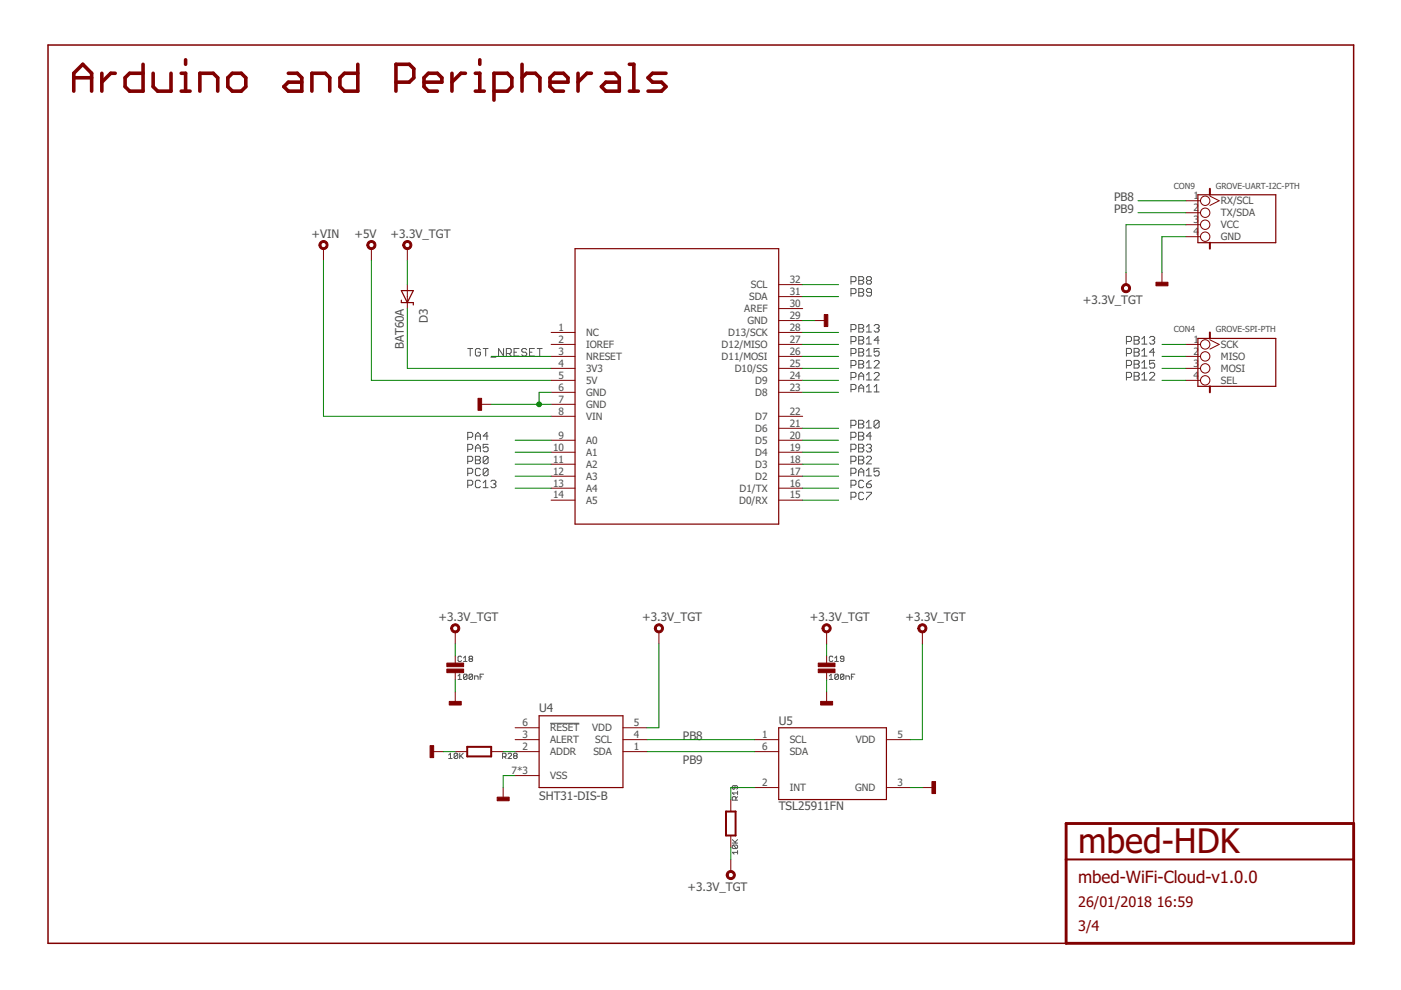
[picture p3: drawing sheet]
<svg xmlns="http://www.w3.org/2000/svg" width="297mm" height="210mm" viewBox="0 0 297 210" stroke-linecap="round" stroke-linejoin="round" font-family="sans-serif">
<g fill="none" stroke="#505050" stroke-width=".21">
<path d="M180.4 59.7h.8l.3-.2v-.6l-.3-.2h-.8v1.5M182.1 58.7h.8l.2 .2v.3l-.2 .3 .2 .2v.3l-.2 .2h-.8zM182.1 59.5h.8M184 59.5l-.3-.3v-.3l.3-.2h.5l.3 .2v.3l-.3 .3M184 59.5l-.3 .2v.3l.3 .2h.5l.3-.2v-.3l-.3-.2M184 59.5h.5M99.2 73.9h1M99.7 73.9v1.6M101.9 74.2l-.3-.3h-.5l-.3 .3v1l.3 .3h.5l.3-.3v-.5h-.6M102.4 73.9h1.1M103 73.9v1.6M104.1 75.7h1"/>
<path d="M106.8 73.9v1.6l-1.1-1.6v1.6M107.4 75h.7l.3-.3v-.5l-.3-.3h-.7v1.6M107.9 75l.5 .5M109 74.7h.5M110 73.9h-1v1.6h1M111.7 74.2l-.3-.3h-.5l-.3 .3v.2l.3 .3h.5l.3 .3v.2l-.3 .3h-.5l-.3-.3M112.3 74.7h.5M113.3 73.9h-1v1.6h1M113.9 73.9h1.1M114.4 73.9v1.6M180.4 75h.8l.3-.3v-.5l-.3-.3h-.8v1.6M180.4 62.3h.8l.3-.3v-.5l-.3-.3h-.8v1.6"/>
<path d="M180.4 69.9h.8l.3-.3v-.5l-.3-.3h-.8v1.6M180.4 72.4h.8l.3-.3v-.5l-.3-.2h-.8v1.5M180.4 77.5h.8l.3-.3v-.5l-.3-.3h-.8v1.6M182.1 73.9h.8l.2 .3v.2l-.2 .3 .2 .3v.2l-.2 .3h-.8zM182.1 74.7h.8M182.1 61.2h.8l.2 .3v.2l-.2 .3 .2 .3v.2l-.2 .3h-.8zM182.1 68.8h.8l.2 .3v.2l-.2 .3 .2 .3v.2l-.2 .3h-.8zM182.1 71.4h.8l.2 .2v.3l-.2 .2 .2 .3v.3l-.2 .2h-.8zM182.1 76.4h.8l.2 .3v.3l-.2 .2 .2 .3v.2l-.2 .3h-.8zM182.1 62h.8M182.1 69.6h.8M182.1 72.1h.8"/>
<path d="M182.1 77.2h.8M182.1 79.8h1M183.7 75.5h1.1M183.7 70.4h1.1M183.7 69.3l.5-.5v1.6M183.7 71.9l.5-.5v1.5M183.7 74.4l.5-.5v1.6M183.7 77l.5-.6v1.6M183.7 79.5l.5-.5v1.6M183.7 72.9h1.1M183.7 78h1.1M184.8 62h-.8l-.3-.3v-.2l.3-.3h.5l.3 .3v1l-.3 .3h-.5l-.3-.3"/>
<path d="M185.3 69.1l.3-.3h.5l.3 .3v.2l-.3 .3M185.3 76.7l.3-.3h.5l.3 .3v.3l-1.1 1h1.1M185.3 79.2l.3-.2h.5l.3 .2v.3l-1.1 1.1h1.1M185.9 69.6h.2M186.1 69.6l.3 .3v.2l-.3 .3h-.5l-.3-.3M186.4 73.9h-1.1v.8l.6-.3h.2l.3 .3v.5l-.3 .3h-.5l-.3-.3M186.4 72.1h-1.1l.8-.7v1.5M238.8 75h.8l.3-.3v-.6l-.3-.2h-.8v1.6M238.8 72.4h.8l.3-.3v-.5l-.3-.3h-.8v1.7M238.8 77.5h.8l.3-.3v-.5l-.3-.3h-.8v1.6M240.5 73.9h.8l.2 .2v.3l-.2 .3 .2 .3v.2l-.2 .3h-.8zM240.5 74.7h.8"/>
<path d="M240.5 71.3h.8l.2 .3v.3l-.2 .2 .2 .3v.3l-.2 .3h-.8zM240.5 76.4h.8l.2 .3v.3l-.2 .2 .2 .3v.3l-.2 .2h-.8zM240.5 79h.8l.2 .2v.3l-.2 .3 .2 .2v.3l-.2 .3h-.8zM240.5 72.1h.8M240.5 77.2h.8M240.5 79.8h.8M242.1 79.5l.5-.5v1.6M242.1 75.5h1.1M242.1 73h1.1M242.1 71.9l.5-.6v1.7M242.1 74.4l.5-.5v1.6M242.1 77l.5-.6v1.6"/>
<path d="M242.1 78h1.1M243.7 79.2l.3-.2h.5l.3 .2v.3l-1.1 1.1h1.1M243.7 71.6l.3-.3h.5l.3 .3v.3l-.3 .2M244.3 72.1h.2M244.5 72.1l.3 .3v.3l-.3 .3h-.5l-.3-.3M244.8 74.7h-1.1l.8-.8v1.6M244.8 76.4h-1.1v.8l.6-.2h.2l.3 .2v.6l-.3 .2h-.5l-.3-.2M99.2 92.7h.7l.3-.2v-.6l-.3-.2h-.7v1.5M99.2 95.3h.7l.3-.3v-.5l-.3-.3h-.7v1.6M99.2 97.8h.7l.3-.3v-.5l-.3-.2h-.7v1.5M100.8 93.2v-1l.5-.5 .6 .5v1M100.8 95.8v-1.1l.5-.5 .6 .5v1.1"/>
<path d="M100.8 96.8h.8l.3 .2v.3l-.3 .2 .3 .3v.3l-.3 .2h-.8zM100.8 92.5h1.1M100.8 95h1.1M100.8 97.5h.8M101.9 99.5l-.3-.2h-.5l-.3 .2v1.1l.3 .3h.5l.3-.3M103.5 92.5h-1.1l.8-.8v1.5M103.5 94.2h-1.1v.8l.8-.3 .3 .3v.5l-.3 .3h-.5l-.3-.3M103.5 97l-.3-.2h-.5l-.3 .2v1.1M103.5 99.5l-.3-.2h-.5l-.3 .2v1.1M103.5 97v1.1l-.3 .2h-.5l-.3-.2M103.5 99.5v1.1l-.3 .3h-.5l-.3-.3M103.5 97l-1.1 1.1"/>
<path d="M103.5 99.5l-1.1 1.1M180.4 90.2h.8l.3-.3v-.5l-.3-.3h-.8v1.6M180.4 92.7h.8l.3-.2v-.6l-.3-.2h-.8v1.6M180.4 95.3h.8l.3-.3v-.5l-.3-.3h-.8v1.6M180.4 97.8h.8l.3-.3v-.5l-.3-.3h-.8v1.7M180.4 80h.8l.3-.2v-.6l-.3-.2h-.8v1.6M180.4 82.6h.8l.3-.3v-.5l-.3-.3h-.8v1.6M182 89.1h.9l.2 .3v.2l-.2 .3 .2 .3v.3l-.2 .2h-.9zM182 91.7h.9l.2 .2v.3l-.2 .3 .2 .2v.3l-.2 .3h-.9zM182 94.2h.9l.2 .3v.2l-.2 .3 .2 .3v.2l-.2 .3h-.9zM182 96.7h.9l.2 .3v.3l-.2 .2 .2 .3v.3l-.2 .3h-.9zM182 89.9h.9"/>
<path d="M182 92.5h.9M182 95h.9M182 97.5h.9M182.1 80.6v-1.1l.5-.5 .5 .5v1.1M182.1 83.1v-1.1l.5-.5 .5 .5v1.1M182.1 82.3h1M183.7 94.5l.3-.3h.5l.3 .3v.2l-.3 .3M183.7 97l.3-.3h.5l.3 .3v.3l-1.1 1.1h1.1M183.7 90.7h1.1M183.7 89.6l.5-.5v1.6M183.7 99.8l.5-.5v1.6M183.7 82l.5-.5v1.6"/>
<path d="M183.7 80.6h1.1M183.7 83.1h1.1M184.2 95h.3M184.5 95l.3 .3v.2l-.3 .3h-.5l-.3-.3M184.8 92.5h-1.1l.8-.8v1.6M185.3 83.1h1.1M185.3 82l.6-.5v1.6M186.4 89.4v1.1l-.3 .2h-.5l-.3-.2M186.4 99.3h-1.1v.8l.6-.3h.2l.3 .3v.5l-.3 .3h-.5l-.3-.3M186.4 89.4l-.3-.3h-.5l-.3 .3v1.1M186.4 89.4l-1.1 1.1M238.8 80h.8l.3-.2v-.6l-.3-.2h-.8v1.6"/>
<path d="M242.1 80.6h1.1M99.2 100.4h.7l.3-.3v-.6l-.3-.2h-.7v1.6M99.2 102.9h.7l.3-.3v-.5l-.3-.3h-.7v1.6M101.9 102.1l-.3-.3h-.5l-.3 .3v1l.3 .3h.5l.3-.3M102.4 102.4l.6-.6v1.6M102.4 103.4h1.1M104.1 102.1l.2-.3h.6l.2 .3v.3l-.2 .2M104.6 102.6h.3M104.9 102.6l.2 .3v.2l-.2 .3h-.6l-.2-.3M180.4 100.4h.8l.3-.3v-.6l-.3-.2h-.8v1.6M180.4 102.9h.8l.3-.3v-.5l-.3-.3h-.8v1.6M180.4 105.4h.8l.3-.2v-.6l-.3-.2h-.8v1.5"/>
<path d="M182 100.9v-1.1l.6-.5 .5 .5v1.1M182 100.1h1.1M183.1 102.1l-.2-.3h-.6l-.2 .3v1l.2 .3h.6l.2-.3M183.1 104.6l-.2-.2h-.6l-.2 .2v1.1l.2 .2h.6l.2-.2M183.7 100.9h1.1M183.7 102.6h.8l.3 .3v.2l-.3 .3h-.5l-.3-.3zM183.7 104.4h1.1v.2l-1.1 1.1v.2M184.8 101.8l-.6 .3-.5 .5M97.9 139.3l-.2-.2h-.4l-.2 .2v.8l.2 .2h.4l.2-.2M98.3 139.5l.4-.4v1.2M99.6 139.7l-.2-.2 .2-.4h.4l.2 .2-.2 .4M99.6 139.7l-.2 .2 .2 .4h.4l.2-.2-.2-.4"/>
<path d="M99.6 139.7h.4M176.6 139.3l-.2-.2h-.4l-.2 .2v.8l.2 .2h.4l.2-.2M177 139.5l.4-.4v1.2M178.9 139.7h-.5l-.2-.2 .2-.4h.3l.2 .2v.8l-.2 .2h-.3l-.2-.2M97 159.9v.7l-.1 .2h-.4l-.2-.2M97 159.9l-.1-.2h-.4l-.2 .2v.7M97 159.9l-.7 .7M97.1 143.3l.4-.4v1.2M97.1 144.1h.8M97.5 159.7v1.1M98.2 159.7l-.7 .7M98.3 140.3h.7"/>
<path d="M99 143.1v.8l-.2 .2h-.3l-.2-.2M99 143.1l-.2-.2h-.3l-.2 .2v.8M99 143.1l-.7 .8M100.2 143.1v.8l-.2 .2h-.4l-.2-.2M100.2 143.1l-.2-.2h-.4l-.2 .2v.8M100.2 143.1l-.8 .8M100.6 144.1v-.8h.6l.2 .2v.6M101.8 143.5h.4M102.5 142.9h-.7v1.2M107.7 159.9l.2-.2h.4l.2 .2v.2l-.8 .7h.8M116.6 153.4h6.2M175.8 144.1h.8"/>
<path d="M175.8 143.3l.4-.4v1.2M177 140.3h.8M177.8 143.1v.8l-.2 .2h-.4l-.2-.2M177.8 143.1l-.2-.2h-.4l-.2 .2v.8M177.8 143.1l-.8 .8M178.9 143.1v.8l-.2 .2h-.3l-.2-.2M178.9 143.1l-.2-.2h-.3l-.2 .2v.8M178.9 143.1l-.7 .8M179.3 144.1v-.8h.6l.2 .2v.6M180.5 143.5h.4M181.3 142.9h-.8v1.2M95.1 160.1l.4-.4v1.1"/>
<path d="M95.1 160.8h.8M97.6 160.3l.6 .5M106.6 160.4h.5l.2-.1v-.4l-.2-.2h-.5v1.1M106.9 160.4l.4 .4M109.1 160.3l-.2 .1 .2 .4h.4l.1-.2-.1-.3M109.1 160.3l-.2-.2 .2-.4h.4l.1 .2-.1 .4M109.1 160.3h.4M155.3 178.8h1.1M155.3 178l.7 .8M155.4 179.2h.8l.2 .2v.3l-.2 .2M155.4 179.2l-.1 .2v.3l.1 .2h.8M155.4 179.2l.8 .7"/>
<path d="M155.8 166.6v.5l-.2 .2-.3-.2v-.3l.1-.2h.8l.2 .2v.3l-.2 .2M156 169.7v-.6l-.2-.2h-.4l-.1 .2v.6h1.1M156.4 167.7v.8M156.4 178l-.6 .6M156.4 168.9l-.4 .4M156.4 168.1h-1.1l.3 .4M156.4 180.7h-1.1l.3 .4M156.4 180.3v.8"/>
</g>
<g fill="none" stroke="#800000" stroke-width=".76">
<path d="M15.6 19.3v-3.8l1.9-1.9 1.9 1.9v3.8M15.6 16.5h3.8M21.6 15.5v3.8M24.4 15.5h-.9l-1.9 1.9M30.3 13.6v5.7h-2.8l-1-.9v-1.9l1-1h2.8M32.5 15.5v2.9l.9 .9h2.9v-3.8M38.4 15.5h.9v3.8M38.4 19.3h1.9M39.3 12.7v.9M42.4 19.3v-3.8h2.8l1 1v2.8M49.3 15.5h1.9l.9 1v1.9l-.9 .9h-1.9l-1-.9v-1.9zM61.1 15.5h1.9l1 1v2.8h-2.9l-.9-.9 .9-1h2.9"/>
<path d="M66.1 19.3v-3.8h2.9l.9 1v2.8M75.9 13.6v5.7h-2.9l-.9-.9v-1.9l.9-1h2.9M83.9 17.4h2.9l.9-.9v-1.9l-.9-1h-2.9v5.7M89.9 17.4h3.8v-.9l-1-1h-1.9l-.9 1v1.9l.9 .9h1.9M95.8 15.5v3.8M98.7 15.5h-1l-1.9 1.9M100.8 15.5h.9v3.8M100.8 19.3h1.9M101.7 12.7v.9M104.7 19.3h2.9l.9-.9v-1.9l-.9-1h-2.9v5.7M110.7 16.5l.9-1h1.9l1 1v2.8M110.7 13.6v5.7"/>
<path d="M116.6 17.4h3.8v-.9l-.9-1h-1.9l-1 1v1.9l1 .9h1.9M122.6 15.5v3.8M125.4 15.5h-1l-1.8 1.9M128.4 15.5h1.9l1 1v2.8h-2.9l-.9-.9 .9-1h2.9M133.4 19.3h1.9M133.4 13.6h1v5.7M141.2 15.5h-2.9l-.9 1 .9 .9h2l.9 1-.9 .9h-2.9"/>
</g>
<path d="M287 174.6v-165.1h-276.8v190.5h215.8" fill="none" stroke="#800000" stroke-width=".32"/>
<path d="M226 174.6h61v25.4h-61z" fill="none" stroke="#800000" stroke-width=".61"/>
<path d="M256.5 40v1.3M256.5 51.5v1.2M256.5 70.5v1.3M256.5 81.9v1.3M99.1 158.3h5v2.1h-5zM153.9 172.1h2.1v5h-2.1zM226 182.2h61" fill="none" stroke="#800000" stroke-width=".42"/>
<path d="M121.9 52.7h43.2v58.4h-43.2zM254 41.3h16.5v10.2h-16.5zM85.1 61.6h2.5l-1.2 2.6zM85.1 63.6v.6h2.5v.5M254 71.8h16.5v10.1h-16.5zM114.3 151.8h17.8v15.2h-17.8zM165.1 154.3h22.8v15.2h-22.8z" fill="none" stroke="#800000" stroke-width=".25"/>
<g fill="none" stroke="#800000" stroke-width=".21">
<path d="M68.6 52.7v2.6M78.7 52.7v2.6M86.4 52.7v2.6M238.7 57.8v2.5M246.4 57.8v2.5M251.4 42.6h3.1M251.4 45.1h3.1M251.4 47.6h3.1M251.4 50.2h3.1M256.5 41.6l2 1-2 1M86.4 60.3v5.1M116.8 70.5h5.1"/>
<path d="M116.8 73h5.1M116.8 75.6h5.1M116.8 78.1h5.1M165.1 70.5h5.1M165.1 73h5.1M165.1 75.6h5.1M165.1 78.1h5.1M165.1 68h5.1M165.1 65.4h5.1M165.1 62.9h5.1M165.1 60.3h5.1M172.7 68h2.6"/>
<path d="M251.4 73h3.1M251.4 75.6h3.1M251.4 78.1h3.1M256.5 72.1l2 .9-2 1M101.6 85.7h2.5M116.8 80.6h5.1M116.8 83.2h5.1M116.8 85.7h5.1M116.8 88.3h5.1M116.8 93.3h5.1M116.8 95.9h5.1M116.8 98.4h5.1"/>
<path d="M165.1 80.6h5.1M165.1 83.2h5.1M165.1 88.3h5.1M165.1 93.3h5.1M165.1 95.9h5.1M165.1 98.4h5.1M165.1 90.8h5.1M251.4 80.6h3.1M116.8 101h5.1M116.8 103.5h5.1M116.8 106h5.1M165.1 101h5.1"/>
<path d="M165.1 103.5h5.1M165.1 106h5.1M96.5 134v2.5M96.5 139.1v1.5M139.7 134v2.5M175.3 134v2.5M175.3 139.1v1.5M195.6 134v2.5M91.4 159.4h2.6M96.5 159.4h2.6M96.5 142.6v1.5M96.5 146.7v2.5"/>
<path d="M104.1 159.4h2.6M109.2 154.3h5.1M109.2 156.8h5.1M109.2 159.4h5.1M132.1 154.3h5.1M132.1 156.8h5.1M132.1 159.4h5.1M160 156.8h5.1M160 159.4h5.1M175.3 142.6v1.5M175.3 146.7v2.5M187.9 156.8h5.1"/>
<path d="M106.7 167v2.5M109.2 164.4h5.1M154.9 169.5v2.6M154.9 177.1v2.6M160 167h5.1M187.9 167h5.1M195.6 167h2.5M154.9 182.2v2.6"/>
<circle cx="255.5" cy="42.6" r=".99"/>
<circle cx="255.5" cy="47.6" r=".99"/>
<circle cx="255.5" cy="50.2" r=".99"/>
<circle cx="255.5" cy="45.1" r=".99"/>
<circle cx="255.5" cy="73" r=".99"/>
<circle cx="255.5" cy="78.1" r=".99"/>
<circle cx="255.5" cy="75.6" r=".99"/>
<circle cx="255.5" cy="80.6" r=".99"/>
</g>
<g fill="#800000" stroke="#800000" stroke-width=".21">
<path d="M101.3 84.5h.8v2.5h-.8z"/>
<path d="M174.8 66.7h.7v2.5h-.7z"/>
<path d="M197.6 165.7h.8v2.6h-.8z"/>
<path d="M105.4 169h2.5v.8h-2.5z"/>
<path d="M91.2 158.1h.7v2.5h-.7z"/>
<path d="M94.7 140.6h3.6v.8h-3.6z"/>
<path d="M94.7 141.9h3.6v.7h-3.6z"/>
<path d="M95.2 148.7h2.6v.8h-2.6z"/>
<path d="M173.5 140.6h3.5v.8h-3.5z"/>
<path d="M173.5 141.9h3.5v.7h-3.5z"/>
<path d="M174 148.7h2.5v.8h-2.5z"/>
<path d="M245.1 59.8h2.5v.8h-2.5z"/>
</g>
<g fill="#800000" stroke="#800000" stroke-width=".21">
<path d="M78 51.4a.96 .96 0 0 1 1.5 0 .96 .96 0 0 1-.4 1.5 .96 .96 0 0 1-1.3-.9h.4a.56 .56 0 0 1 .8-.5 .56 .56 0 0 1 .1 .9 .56 .56 0 0 1-.9-.3v-.1h-.4z" fill-rule="evenodd"/>
<path d="M67.8 51.4a.96 .96 0 0 1 1.6 0 .96 .96 0 0 1-.5 1.5 .96 .96 0 0 1-1.3-.9h.4a.56 .56 0 0 1 .8-.6 .56 .56 0 0 1 .2 .9 .56 .56 0 0 1-.9-.2l-.1-.1h-.4z" fill-rule="evenodd"/>
<path d="M95.8 132.6a.96 .96 0 0 1 1.5 0 .96 .96 0 0 1-.5 1.5 .96 .96 0 0 1-1.2-.9h.4a.56 .56 0 0 1 .8-.5 .56 .56 0 0 1 .1 1 .56 .56 0 0 1-.9-.3v-.2h-.4z" fill-rule="evenodd"/>
<path d="M138.9 132.6a.97 .97 0 0 1 1.6 .1 .97 .97 0 0 1-.5 1.5 .97 .97 0 0 1-1.3-1h.4a.56 .56 0 0 1 .8-.6 .56 .56 0 0 1 .2 1 .56 .56 0 0 1-.9-.2l-.1-.2h-.4z" fill-rule="evenodd"/>
<path d="M154.2 184.9a.97 .97 0 0 1 1.5 .1 .97 .97 0 0 1-.5 1.5 .97 .97 0 0 1-1.2-1h.4a.56 .56 0 0 1 .7-.5 .56 .56 0 0 1 .2 .9 .56 .56 0 0 1-.9-.2v-.2h-.4z" fill-rule="evenodd"/>
<path d="M174.5 132.6a.97 .97 0 0 1 1.6 .1 .97 .97 0 0 1-.6 1.5 .97 .97 0 0 1-1.2-1h.4a.56 .56 0 0 1 .7-.6 .56 .56 0 0 1 .3 1 .56 .56 0 0 1-1-.2v-.2h-.4z" fill-rule="evenodd"/>
<path d="M194.8 132.6a.96 .96 0 0 1 1.5 0 .96 .96 0 0 1-.4 1.5 .96 .96 0 0 1-1.3-.9h.4a.56 .56 0 0 1 .8-.5 .56 .56 0 0 1 .1 1 .56 .56 0 0 1-.9-.3v-.2h-.4z" fill-rule="evenodd"/>
<path d="M85.6 51.4a.96 .96 0 0 1 1.5 0 .96 .96 0 0 1-.4 1.5 .96 .96 0 0 1-1.3-.9h.4a.56 .56 0 0 1 .8-.5 .56 .56 0 0 1 .1 .9 .56 .56 0 0 1-.9-.3v-.1h-.4z" fill-rule="evenodd"/>
<path d="M238 60.5a.97 .97 0 0 1 1.5 .1 .97 .97 0 0 1-.5 1.4 .97 .97 0 0 1-1.2-.9h.4a.56 .56 0 0 1 .8-.5 .56 .56 0 0 1 .1 1 .56 .56 0 0 1-.9-.3v-.2h-.4z" fill-rule="evenodd"/>
</g>
<g fill="none" stroke="#008000" stroke-width=".21">
<path d="M68.6 55.3v33h48.2M78.7 55.3v25.3h38.1M86.4 55.3v5M241.3 42.6h10.1M241.3 45.1h10.1M251.4 50.2h-5v7.6M251.4 47.6h-12.7v10.2M86.4 65.4v12.7h30.4M104.1 75.6h12.7M170.2 68h2.5M170.2 75.6h7.6M170.2 60.3h7.6"/>
<path d="M170.2 62.9h7.6M170.2 70.5h7.6M170.2 73h7.6M170.2 78.1h7.6M246.4 75.6h5M246.4 73h5M246.4 78.1h5M104.1 85.7h12.7M109.2 93.3h7.6M109.2 95.9h7.6M109.2 98.4h7.6M116.8 83.2h-2.5v2.5"/>
<path d="M170.2 83.2h7.6M170.2 80.6h7.6M170.2 90.8h7.6M170.2 93.3h7.6M170.2 95.9h7.6M170.2 98.4h7.6M246.4 80.6h5M109.2 101h7.6M109.2 103.5h7.6M170.2 101h7.6M170.2 103.5h7.6M170.2 106h7.6"/>
<path d="M96.5 136.5v2.6M139.7 136.5v17.8h-2.5M175.3 136.5v2.6M195.6 136.5v20.3h-2.6M94 159.4h2.5M96.5 144.1v2.6M106.7 159.4h2.5M137.2 159.4h22.8M137.2 156.8h22.8M175.3 144.1v2.6M109.2 164.4h-2.5v2.6M154.9 179.7v2.5"/>
<path d="M160 167h-5.1v2.5M193 167h2.6"/>
</g>
<circle cx="114.3" cy="85.7" r=".51" fill="#008000" stroke="#008000" stroke-width=".21"/>
<text font-size="7.2" fill="#800000" x="228.6" y="181">mbed-HDK</text>
<text font-size="3.6" fill="#800000" x="228.6" y="187.3">mbed-WiFi-Cloud-v1.0.0</text>
<g font-size="3.1" fill="#800000">
<text x="228.6" y="192.4">26/01/2018</text>
<text x="228.6" y="197.5">3/4</text>
<text x="245.2" y="192.4">16:59</text>
</g>
<g font-size="2.5" fill="#505050">
<text x="236.2" y="42.6">PB8</text>
<text x="236.2" y="45.1">PB9</text>
<text x="66.1" y="50.4">+VIN</text>
<text x="75.2" y="50.4">+5V</text>
<text x="82.8" y="50.4">+3.3V_TGT</text>
<text x="229.6" y="64.4">+3.3V_TGT</text>
<text x="90.7" y="68.5" transform="rotate(-90 90.7 68.5)">D3</text>
<text x="85.6" y="74.1" transform="rotate(-90 85.6 74.1)">BAT60A</text>
<text x="93" y="131.7">+3.3V_TGT</text>
<text x="136.1" y="131.7">+3.3V_TGT</text>
<text x="171.7" y="131.7">+3.3V_TGT</text>
<text x="192" y="131.7">+3.3V_TGT</text>
<text x="114.3" y="151">U4</text>
<text x="165.1" y="153.8">U5</text>
<text x="144.8" y="156.8">PB8</text>
<text x="144.8" y="161.9">PB9</text>
<text x="114.3" y="169.5">SHT31-DIS-B</text>
<text x="165.1" y="171.8">TSL25911FN</text>
<text x="145.8" y="188.8">+3.3V_TGT</text>
</g>
<g font-size="2.1" fill="#505050">
<text x="253" y="42.2">1</text>
<text x="253" y="44.7">2</text>
<text x="253" y="47.3">3</text>
<text x="258.9" y="43.3">RX/SCL</text>
<text x="258.9" y="45.9">TX/SDA</text>
<text x="253" y="49.8">4</text>
<text x="258.9" y="48.4">VCC</text>
<text x="258.9" y="50.9">GND</text>
<text x="167.4" y="60">32</text>
<text x="158.8" y="63.6">SDA</text>
<text x="159.2" y="61.1">SCL</text>
<text x="167.4" y="65.1">30</text>
<text x="167.4" y="62.5">31</text>
<text x="118.4" y="70.1">1</text>
<text x="124.3" y="71.3">NC</text>
<text x="154.4" y="71.3">D13/SCK</text>
<text x="157.8" y="66.2">AREF</text>
<text x="158.5" y="68.7">GND</text>
<text x="167.4" y="70.1">28</text>
<text x="167.4" y="67.6">29</text>
<text x="118.4" y="72.7">2</text>
<text x="118.4" y="75.2">3</text>
<text x="118.4" y="77.8">4</text>
<text x="124.3" y="73.8">IOREF</text>
<text x="124.3" y="76.3">NRESET</text>
<text x="153" y="76.3">D11/MOSI</text>
<text x="153" y="73.8">D12/MISO</text>
<text x="167.4" y="77.8">25</text>
<text x="167.4" y="75.2">26</text>
<text x="167.4" y="72.7">27</text>
<text x="253" y="72.7">1</text>
<text x="253" y="75.2">2</text>
<text x="253" y="77.8">3</text>
<text x="258.9" y="73.8">SCK</text>
<text x="258.9" y="76.3">MISO</text>
<text x="118.4" y="80.3">5</text>
<text x="118.4" y="82.8">6</text>
<text x="124.3" y="78.9">3V3</text>
<text x="124.3" y="81.4">5V</text>
<text x="124.3" y="84">GND</text>
<text x="155.8" y="78.9">D10/SS</text>
<text x="160.1" y="84">D8</text>
<text x="160.1" y="81.4">D9</text>
<text x="167.4" y="82.8">23</text>
<text x="167.4" y="80.3">24</text>
<text x="253" y="80.3">4</text>
<text x="258.9" y="78.9">MOSI</text>
<text x="258.9" y="81.4">SEL</text>
<text x="118.4" y="85.4">7</text>
<text x="118.4" y="87.9">8</text>
<text x="124.3" y="86.5">GND</text>
<text x="124.3" y="89">VIN</text>
<text x="160.1" y="89">D7</text>
<text x="167.4" y="87.9">22</text>
<text x="117.3" y="95.5">10</text>
<text x="118.4" y="93">9</text>
<text x="124.3" y="94.1">A0</text>
<text x="160.1" y="94.1">D5</text>
<text x="160.1" y="91.6">D6</text>
<text x="167.4" y="95.5">19</text>
<text x="167.4" y="93">20</text>
<text x="167.4" y="90.5">21</text>
<text x="117.3" y="98.1">11</text>
<text x="117.3" y="100.6">12</text>
<text x="124.3" y="96.7">A1</text>
<text x="124.3" y="99.2">A2</text>
<text x="124.3" y="101.7">A3</text>
<text x="160.1" y="101.7">D2</text>
<text x="160.1" y="99.2">D3</text>
<text x="160.1" y="96.7">D4</text>
<text x="167.4" y="100.6">17</text>
<text x="167.4" y="98.1">18</text>
<text x="117.3" y="103.2">13</text>
<text x="117.3" y="105.7">14</text>
<text x="124.3" y="104.3">A4</text>
<text x="124.3" y="106.8">A5</text>
<text x="156.7" y="106.8">D0/RX</text>
<text x="156.8" y="104.3">D1/TX</text>
<text x="167.4" y="105.7">15</text>
<text x="167.4" y="103.2">16</text>
<text x="110.8" y="153.9">6</text>
<text x="116.6" y="155.1">RESET</text>
<text x="125.6" y="155.1">VDD</text>
<text x="134.4" y="153.9">5</text>
<text x="110.8" y="156.5">3</text>
<text x="110.8" y="159">2</text>
<text x="116.6" y="157.6">ALERT</text>
<text x="116.6" y="160.1">ADDR</text>
<text x="125.8" y="160.1">SDA</text>
<text x="126.2" y="157.6">SCL</text>
<text x="134.4" y="156.5">4</text>
<text x="134.4" y="159">1</text>
<text x="161.6" y="156.5">1</text>
<text x="161.6" y="159">6</text>
<text x="167.4" y="157.6">SCL</text>
<text x="167.4" y="160.1">SDA</text>
<text x="181.4" y="157.6">VDD</text>
<text x="190.3" y="156.5">5</text>
<text x="108.5" y="164.1">7*3</text>
<text x="116.6" y="165.2">VSS</text>
<text x="161.6" y="166.6">2</text>
<text x="167.4" y="167.8">INT</text>
<text x="181.3" y="167.8">GND</text>
<text x="190.3" y="166.6">3</text>
</g>
<g font-size="1.8" fill="#505050">
<text x="248.9" y="40">CON9</text>
<text x="257.8" y="40">GROVE-UART-I2C-PTH</text>
<text x="248.9" y="70.5">CON4</text>
<text x="257.8" y="70.5">GROVE-SPI-PTH</text>
</g>
</svg>
